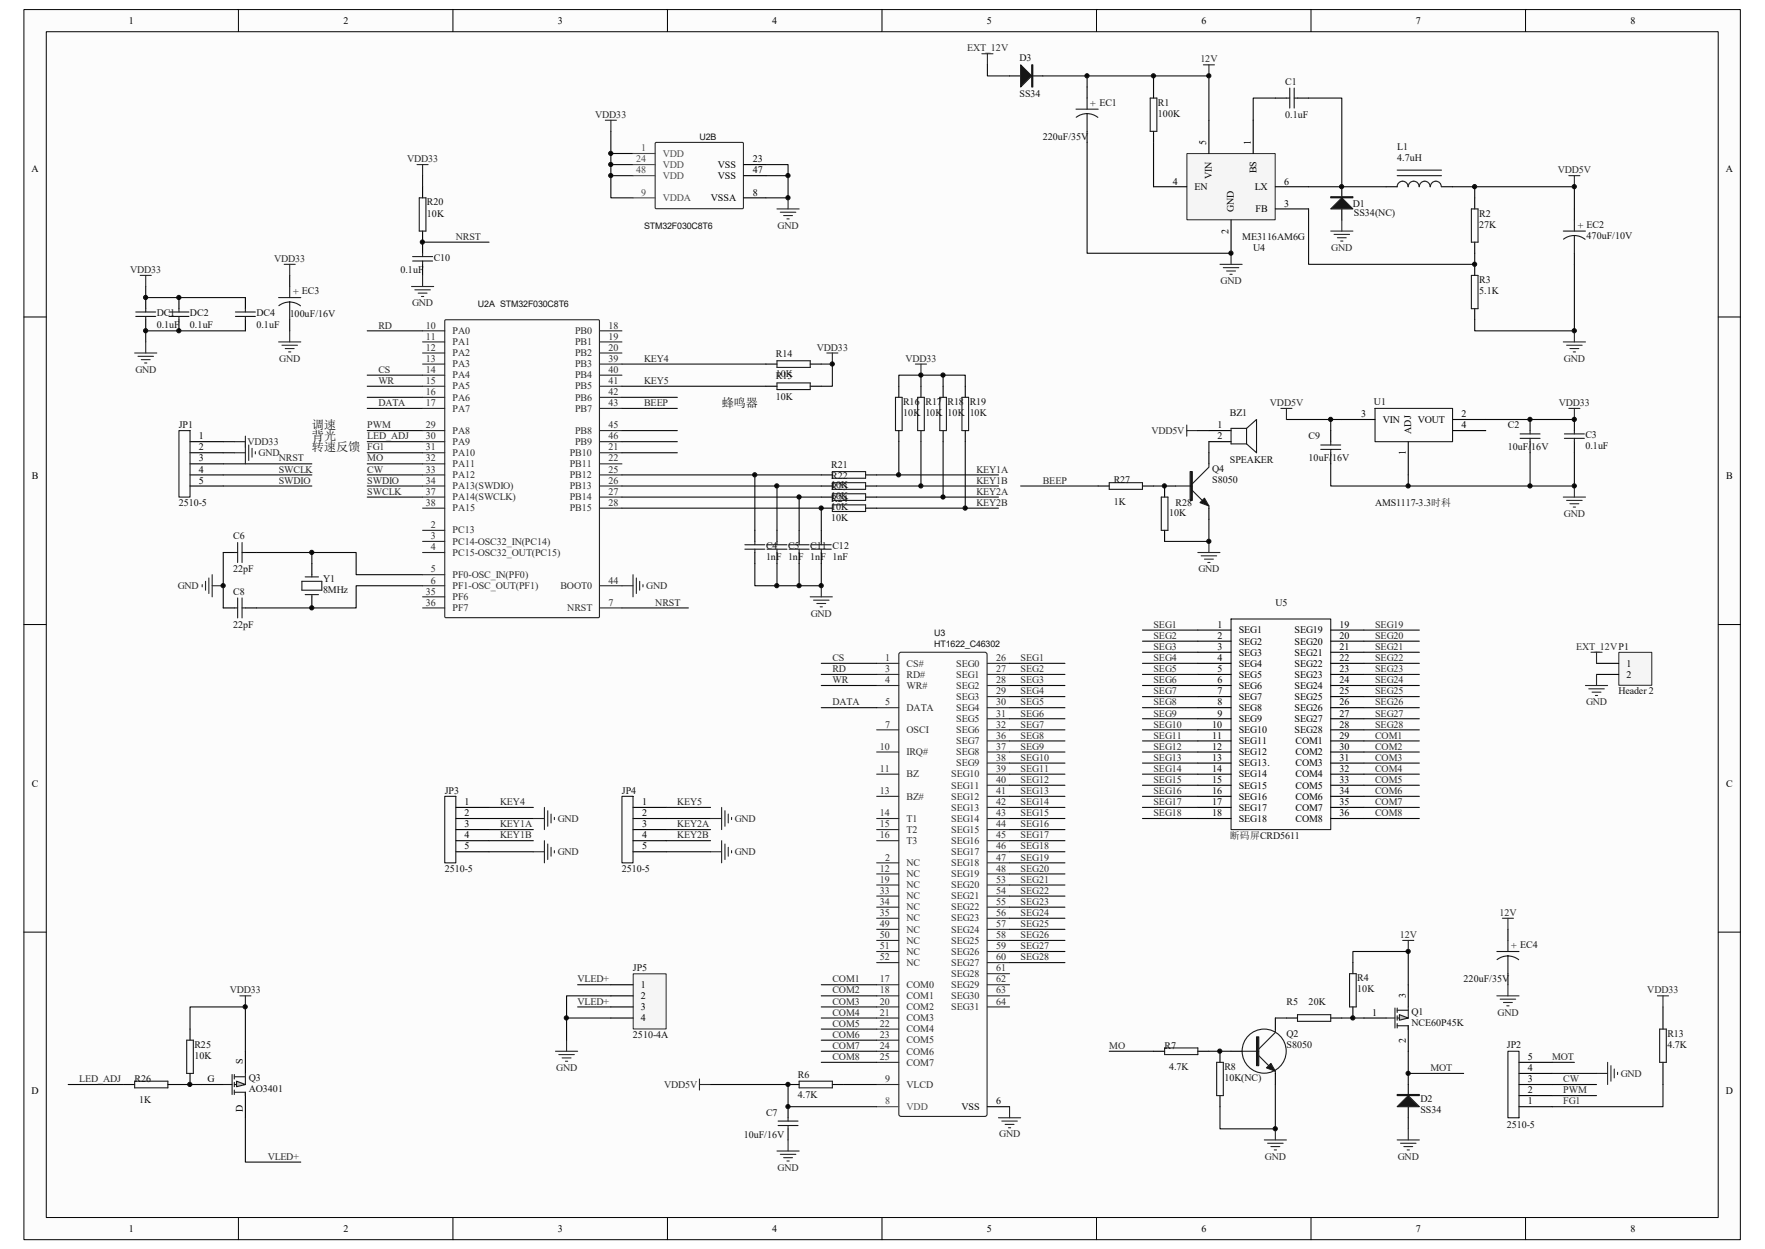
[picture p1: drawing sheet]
<svg xmlns="http://www.w3.org/2000/svg" width="297mm" height="210mm" viewBox="0 0 297 210" stroke-linecap="round" stroke-linejoin="round" font-family="sans-serif">
<path d="M4.1 1.7h288.8v206.7h-288.8z" fill="#fcfcfc"/>
<path d="M4 1.6h288.9v206.8h-288.9z" fill="none" stroke="#000" stroke-width=".17"/>
<path d="M7.8 5.4h281.3v199.3h-281.3z" fill="#fcfcfc"/>
<g fill="none" stroke="#000" stroke-width=".17">
<path d="M7.8 5.3h281.3v199.4h-281.3zM40.1 1.6v3.7M76.2 1.6v3.7M112.3 1.6v3.7M148.4 1.6v3.7M184.5 1.6v3.7M220.6 1.6v3.7M256.7 1.6v3.7M4 53.3h3.7M289.2 53.3h3.7M4 105h3.7M289.2 105h3.7"/>
<path d="M4 156.7h3.7M289.2 156.7h3.7M40.1 204.7v3.7M76.2 204.7v3.7M112.3 204.7v3.7M148.4 204.7v3.7M184.5 204.7v3.7M220.6 204.7v3.7M256.7 204.7v3.7"/>
</g>
<path d="M272.5 109.7h5.5v5.5h-5.5z" fill="#f5f5f5"/>
<path d="M272.4 109.7h5.6v5.5h-5.6z" fill="none" stroke="#262626" stroke-width=".17"/>
<g fill="none" stroke="#000" stroke-width=".19">
<path d="M169.9 12.8h1.9M173.6 12.8h1.9M71.1 31.4v1.9M71.1 38.9v3.7M125.2 27.7h3.7M125.2 29.5h3.7M125.2 33.3h3.7M24.5 50v1.9M24.5 53.8v1.8M30.1 50v1.9M30.1 53.8v1.8M41.3 50v1.9"/>
<path d="M41.3 53.8v1.8M48.7 46.3v1.9M48.7 53.8v1.8M71.1 44.4v1.9M32 74.3h5.6M32 76.1h5.6M32 78h5.6M32 79.9h5.6M223.9 72.4v1.9M223.9 76.1v1.9M225.8 70.5h5.6M237 74.3v5.6"/>
<path d="M244.4 70.5h5.6M244.4 72.4h5.6M257.5 70.5v1.9M257.5 74.3v1.8M264.9 70.5v1.9M264.9 74.3v1.8M32 81.7h5.6M37.6 92.9h1.8M41.3 92.9h1.9M52.5 94.8v1.8M37.6 102.2h1.8M41.3 102.2h1.9"/>
<path d="M52.5 100.4v1.8M268.7 111.5h3.7M268.7 113.4h3.7M255.6 178.6h5.6M255.6 186.1h5.6M255.6 184.2h5.6M255.6 182.4h5.6M255.6 180.5h5.6"/>
</g>
<g fill="none" stroke="#1c1c1c" stroke-width=".19">
<path d="M70.6 33.3h1.1v5.6h-1.1zM22.8 53.2h3.4M22.8 52.5h3.4M24.5 51.9v.6M24.5 53.2v.6M28.4 53.2h3.4M28.4 52.5h3.4M30.1 51.9v.6M30.1 53.2v.6M39.6 53.2h3.4M39.6 52.5h3.4M41.3 51.9v.6"/>
<path d="M41.3 53.2v.6M46.9 50h3.7M48.7 50.8l1.2 .2 .7 .4M48.7 50.8l-.7 .1-1.1 .5M48.7 48.2v1.8M48.7 50.8v3M69.4 43.9h3.4M69.4 43.1h3.4M71.1 42.6v.5M71.1 43.9v.5M30.1 72.4h1.9v11.2h-1.9zM222.3 75.6h3.3"/>
<path d="M222.3 74.8h3.3M223.9 74.3v.5M223.9 75.6v.5M231.4 68.7h13v5.6h-13zM255.8 73.7h3.4M255.8 73h3.4M257.5 72.4v.6M257.5 73.7v.6M263.3 73.7h3.3M263.3 73h3.3M264.9 72.4v.6M264.9 73.7v.6"/>
<path d="M39.4 92.9h.6M40 91.2v3.4M40.7 92.9h.6M40.7 91.2v3.4M50.8 97.7h3.4v1.5h-3.4zM51.4 97h2.2M51.4 100h2.2M52.5 96.6v.4M52.5 100v.4M39.4 102.2h.6M40 100.5v3.4M40.7 100.5v3.4"/>
<path d="M40.7 102.2h.6M253.8 176.8h1.8v11.1h-1.8z"/>
</g>
<g fill="none" stroke="#262626" stroke-width=".19">
<path d="M70.2 27.7h1.8M71.1 27.7v1.8M101.9 20.2h1.8M102.8 20.2v1.9M130.7 35.1h3.8M131.3 35.7h2.6M131.9 36.2h1.5M132.4 36.8h.4M132.6 33.3v1.8M22.7 59.4h3.7M23.2 59.9h2.6M23.6 46.3h1.9"/>
<path d="M24.5 46.3v1.9M24.5 57.5v1.9M46.9 57.5h3.7M47.4 58.1h2.7M47.8 44.4h1.9M48 58.6h1.5M48.6 59.2h.3M48.7 44.4v1.9M48.7 55.6v1.9M69.2 48.2h3.8M69.8 48.7h2.6M70.4 49.3h1.5"/>
<path d="M70.9 49.9h.4M71.1 46.3v1.9M23.8 60.5h1.5M24.3 61h.4M39.4 74.3h1.9M39.4 76.1h1.9M41.3 73.3v4.7M41.9 74.8v2.6M42.4 75.4v1.5M43 75.9v.4M215.5 68.7h1.9M216.5 68.7v1.8"/>
<path d="M264 68.7h1.9M264.9 68.7v1.8M34 98.3v.4M34.6 97.7v1.5M35.1 97.2v2.6M35.7 96.6v3.8M35.7 98.5h1.9M104.7 98.5h1.8M106.5 96.6v3.8M107.1 97.2v2.6M107.6 97.7v1.5M108.2 98.3v.4"/>
<path d="M263.1 83.6h3.7M263.6 84.1h2.6M264.2 84.7h1.5M264.7 85.3h.4M264.9 81.7v1.9"/>
</g>
<g fill="none" stroke="#0e0e0e" stroke-width=".19">
<path d="M71.1 29.5v1.9M102.8 22.1v11.2h3.7M102.8 29.5h3.7M102.8 27.7h3.7M102.8 25.8h3.7M128.9 27.7h3.7v5.6h-3.7M128.9 29.5h3.7M24.5 48.2v1.8h16.8M41.3 55.6h-16.8v1.9M61.8 55.6h9.3M71.1 40.7h11.2M37.6 76.1h1.8"/>
<path d="M37.6 74.3h1.8M37.6 78h14.9M37.6 79.9h14.9M61.8 76.1h9.3M61.8 74.3h9.3M61.8 63.1h9.3M61.8 64.9h9.3M61.8 66.8h9.3M61.8 68.7h9.3M61.8 72.4h9.3M104.7 66.8h9.3M104.7 68.7h9.3"/>
<path d="M216.5 70.5h9.3M223.9 78v3.7h13.1M250 70.5h14.9M257.5 76.1v5.6M264.9 76.1v5.6h-27.9v-1.8M37.6 81.7h14.9M37.6 92.9v9.3M43.2 92.9h16.7v3.7h11.2M52.5 92.9v1.9M61.8 81.7h9.3M61.8 83.6h9.3M71.1 98.5h-11.2v3.7h-16.7"/>
<path d="M104.7 102.2h11.1"/>
</g>
<g fill="none" stroke="#292929" stroke-width=".19">
<path d="M110.3 24h14.7v11h-14.7zM71.1 55.6h3.7M71.1 57.5h3.7M71.1 59.4h3.7M74.9 53.8h25.9v50h-25.9zM100.9 55.6h3.8M100.9 57.5h3.8M100.9 59.4h3.8M71.1 61.2h3.7M71.1 63.1h3.7M71.1 64.9h3.7M71.1 66.8h3.7"/>
<path d="M71.1 68.7h3.7M71.1 72.4h3.7M71.1 74.3h3.7M71.1 76.1h3.7M71.1 78h3.7M71.1 79.9h3.7M100.9 61.2h3.8M100.9 63.1h3.8M100.9 64.9h3.8M100.9 66.8h3.8M100.9 68.7h3.8M100.9 72.4h3.8"/>
<path d="M100.9 74.3h3.8M100.9 76.1h3.8M100.9 78h3.8M100.9 79.9h3.8M71.1 81.7h3.7M71.1 83.6h3.7M71.1 85.4h3.7M71.1 89.2h3.7M71.1 91h3.7M71.1 92.9h3.7M71.1 98.5h3.7M71.1 96.6h3.7"/>
<path d="M100.9 81.7h3.8M100.9 83.6h3.8M100.9 85.4h3.8M100.9 98.5h3.8M71.1 102.2h3.7M71.1 100.4h3.7M100.9 102.2h3.8"/>
</g>
<path d="M106.5 25.8h3.7M106.5 27.7h3.7M106.5 29.5h3.7M106.5 33.3h3.7" fill="none" stroke="#4c4c4c" stroke-width=".19"/>
<g fill="#1c1c1c" stroke="#1c1c1c" stroke-width=".19">
<path d="M171.8 10.9l1.8 1.9-1.8 1.8z"/>
<path d="M173.6 10.9h.2v3.7h-.2z" fill-rule="evenodd"/>
</g>
<path d="M199.8 25.9h14.8v11.1h-14.8z" fill="#f5f5f5"/>
<path d="M199.7 25.8h14.9v11.2h-14.9z" fill="none" stroke="#262626" stroke-width=".17"/>
<g fill="none" stroke="#000" stroke-width=".19">
<path d="M182.9 14.6v1.9M194.1 14.6v1.9M214.6 16.5h1.9M218.3 16.5h1.9M182.9 22.1v1.8M194.1 31.4h5.6M194.1 22.1v1.8M203.4 20.2v5.6M207.2 37v5.6M210.9 20.2v5.6M214.6 31.4h5.6M214.6 35.1h5.6"/>
<path d="M225.8 31.4v1.9M225.8 35.1v1.9M233.3 31.4h1.8M242.6 31.4h1.8M248.2 33.3v1.8M264.9 35.1v1.9M248.2 40.7v1.9M248.2 44.4v1.9M248.2 51.9v1.9M264.9 42.6v1.8M128.9 61.2h1.8M128.9 64.9h1.8"/>
<path d="M136.3 61.2h1.9M136.3 64.9h1.9M138.2 79.9h1.9M145.7 79.9h1.8M151.3 64.9v1.9M151.3 72.4v1.9M155 64.9v1.9M155 72.4v1.9M158.7 64.9v1.9M158.7 72.4v1.9M162.4 64.9v1.9M162.4 72.4v1.9"/>
<path d="M127 89.2v1.8M127 92.9v1.9M130.7 89.2v1.8M130.7 92.9v1.9M134.5 89.2v1.8M134.5 92.9v1.9M138.2 81.7h1.9M138.2 83.6h1.9M138.2 85.4h1.9M138.2 89.2v1.8M138.2 92.9v1.9M145.7 81.7h1.8"/>
<path d="M145.7 83.6h1.8M145.7 85.4h1.8M201.6 105.9h5.6M201.6 107.8h5.6M201.6 109.7h5.6M201.6 111.5h5.6M201.6 113.4h5.6M201.6 115.3h5.6M201.6 117.1h5.6M201.6 119h5.6M223.9 105.9h5.6M223.9 107.8h5.6"/>
<path d="M223.9 109.7h5.6M223.9 111.5h5.6M223.9 113.4h5.6M223.9 115.3h5.6M223.9 117.1h5.6M223.9 119h5.6M76.7 135.8h5.6M76.7 137.6h5.6M76.7 139.5h5.6M106.5 135.8h5.6M106.5 137.6h5.6M106.5 139.5h5.6"/>
<path d="M201.6 120.9h5.6M201.6 122.7h5.6M201.6 124.6h5.6M201.6 126.4h5.6M201.6 128.3h5.6M201.6 130.2h5.6M201.6 132h5.6M201.6 133.9h5.6M201.6 135.8h5.6M201.6 137.6h5.6M223.9 120.9h5.6M223.9 122.7h5.6"/>
<path d="M223.9 124.6h5.6M223.9 126.4h5.6M223.9 128.3h5.6M223.9 130.2h5.6M223.9 132h5.6M223.9 133.9h5.6M223.9 135.8h5.6M223.9 137.6h5.6M76.7 141.4h5.6M76.7 143.2h5.6M106.5 141.4h5.6M106.5 143.2h5.6"/>
<path d="M32 173v1.9M41.3 176.8v3.7M194.1 176.8h1.9M201.6 176.8h1.8M205.3 176.8v1.8M207.2 176.8h1.8M214.6 171.2v1.8M216.5 171.2h1.8M223.9 171.2h1.9M227.7 161.9v1.8M227.7 169.3v1.9M279.8 169.3v3.7"/>
<path d="M279.8 178.6v3.8M20.8 182.4h1.9M28.2 182.4h1.9M32 180.5v1.9M33.8 182.4h3.8M41.3 184.2v3.7M132.6 182.4h1.9M132.6 186.1v1.8M132.6 189.8v1.9M140.1 182.4h1.8M166.2 186.1h3.7M205.3 184.2v1.9"/>
<path d="M214.6 180.5v1.9M237 182.4v1.8M237 186.1v1.8"/>
</g>
<g fill="none" stroke="#1c1c1c" stroke-width=".19">
<path d="M181.1 18.4h3.7M182.9 19.1l1.2 .2 .6 .4M182.9 19.1l-.8 .1-1 .5M182.9 16.5v1.9M182.9 19.1v3M193.6 16.5h1.1v5.6h-1.1zM216.5 16.5h.5M217 14.8v3.4M217.8 16.5h.5M217.8 14.8v3.4M235.1 29.5h7.5M235.1 28.6h7.5"/>
<path d="M235.1 31.4a.92 .92 0 0 1 .9-.9 .92 .92 0 0 1 .9 .9M237 31.4a.91 .91 0 0 1 .9-.9 .91 .91 0 0 1 .9 .9M238.8 31.4a.91 .91 0 0 1 .9-.9 .91 .91 0 0 1 1 .9M240.7 31.4a.92 .92 0 0 1 .9-.9 .92 .92 0 0 1 .9 .9M247.6 35.1h1.1v5.6h-1.1zM263.1 38.9h3.7M264.9 37v1.9M264.9 39.6v3M247.6 46.3h1.1v5.6h-1.1zM263.1 40.2l1-.5 .8-.1 1.2 .2 .6 .4M130.7 60.7h5.6v1.1h-5.6zM130.7 64.4h5.6v1.1h-5.6z"/>
<path d="M140.1 79.3h5.6v1.1h-5.6zM150.7 66.8h1.1v5.6h-1.1zM154.4 66.8h1.1v5.6h-1.1zM158.1 66.8h1.2v5.6h-1.2zM161.9 66.8h1.1v5.6h-1.1zM125.3 92.3h3.4M125.3 91.6h3.4M127 91v.6M127 92.3v.6M129.1 92.3h3.3M129.1 91.6h3.3M130.7 91v.6"/>
<path d="M130.7 92.3v.6M132.8 92.3h3.4M132.8 91.6h3.4M134.5 91v.6M134.5 92.3v.6M136.5 92.3h3.4M136.5 91.6h3.4M138.2 91v.6M138.2 92.3v.6M140.1 81.2h5.6v1.1h-5.6zM140.1 83h5.6v1.1h-5.6zM140.1 84.9h5.6v1.1h-5.6z"/>
<path d="M207.2 104.1h16.7v35.4h-16.7zM74.8 133.9h1.9v11.2h-1.9zM104.7 133.9h1.8v11.2h-1.8zM31.4 174.9h1.1v5.6h-1.1zM196 176.2h5.6v1.1h-5.6zM204.7 178.6h1.2v5.6h-1.2zM209 176.8h2.8M211.8 177.5l1.7 1.7M214.6 173v.6l-2.8 2.8M218.3 170.6h5.6v1.1h-5.6zM227.1 163.7h1.1v5.6h-1.1zM279.3 173h1.1v5.6h-1.1z"/>
<path d="M22.7 181.8h5.5v1.1h-5.5zM37.6 182.4h1.5M39.1 180.7v3.3M39.4 183.7h1.9v.5M39.4 181.1h1.9M39.4 180.7v.7M39.4 182v.7M39.4 183.3v.7M41.3 180.5v1.9h-1.9M130.9 189.3h3.4M130.9 188.5h3.4M132.6 187.9v.6"/>
<path d="M132.6 189.3v.5M134.5 181.8h5.6v1.1h-5.6zM214.6 180.1v.4"/>
<circle cx="212.7" cy="176.7" r="3.7"/>
</g>
<g fill="none" stroke="#0e0e0e" stroke-width=".19">
<path d="M166.2 10.9v1.9h3.7M175.5 12.8h7.4v1.8M182.9 12.8h20.5v7.4M194.1 12.8v1.8M214.6 16.5h-3.7v3.7M220.2 16.5h5.6v14.9M182.9 23.9v18.7h24.3M194.1 23.9v7.5M220.2 35.1v9.3h28v-1.8M220.2 31.4h13.1M244.4 31.4h3.8v1.9M248.2 31.4h16.7v3.7"/>
<path d="M264.9 44.4v11.2h-16.7v-1.8M104.7 72.4h9.3M104.7 74.3h9.3M104.7 79.9h33.5M104.7 61.2h24.2M104.7 64.9h24.2M127 79.9v9.3M138.2 61.2h1.9v3.7h-1.9M147.5 79.9h20.5M151.3 64.9v-1.8h11.1v1.8M151.3 74.3v5.6M155 63.1v1.8"/>
<path d="M155 74.3v7.4M158.7 63.1v1.8M158.7 74.3v9.3M162.4 74.3v11.1M223.9 70.5v1.9M104.7 85.4h33.5v3.8M104.7 81.7h33.5M104.7 83.6h33.5M127 94.8v3.7h11.2v-3.7M130.7 81.7v7.5M130.7 94.8v3.7M134.5 83.6v5.6"/>
<path d="M134.5 94.8v3.7M147.5 81.7h20.5M147.5 83.6h20.5M147.5 85.4h20.5M138.2 111.5h9.3M138.2 113.4h9.3M138.2 115.3h9.3M138.2 119h9.3M169.9 111.5h9.3M169.9 113.4h9.3M169.9 115.3h9.3M169.9 117.1h9.3"/>
<path d="M169.9 119h9.3M192.3 105.9h9.3M192.3 107.8h9.3M192.3 109.7h9.3M192.3 111.5h9.3M192.3 113.4h9.3M192.3 115.3h9.3M192.3 117.1h9.3M192.3 119h9.3M229.5 105.9h9.3M229.5 107.8h9.3M229.5 109.7h9.3"/>
<path d="M229.5 111.5h9.3M229.5 113.4h9.3M229.5 115.3h9.3M229.5 117.1h9.3M229.5 119h9.3M82.3 135.8h7.4M82.3 137.6h7.4M82.3 139.5h7.4M112.1 135.8h7.5M112.1 137.6h7.5M112.1 139.5h7.5M169.9 120.9h9.3"/>
<path d="M169.9 122.7h9.3M169.9 124.6h9.3M169.9 126.4h9.3M169.9 128.3h9.3M169.9 130.2h9.3M169.9 132h9.3M169.9 133.9h9.3M169.9 135.8h9.3M169.9 137.6h9.3M169.9 139.5h9.3M192.3 120.9h9.3M192.3 122.7h9.3"/>
<path d="M192.3 124.6h9.3M192.3 126.4h9.3M192.3 128.3h9.3M192.3 130.2h9.3M192.3 132h9.3M192.3 133.9h9.3M192.3 135.8h9.3M192.3 137.6h9.3M229.5 120.9h9.3M229.5 122.7h9.3M229.5 124.6h9.3M229.5 126.4h9.3"/>
<path d="M229.5 128.3h9.3M229.5 130.2h9.3M229.5 132h9.3M229.5 133.9h9.3M229.5 135.8h9.3M229.5 137.6h9.3M82.3 141.4h7.4M82.3 143.2h7.4M112.1 141.4h7.5M112.1 143.2h7.5M169.9 141.4h9.3M169.9 143.2h9.3"/>
<path d="M169.9 145.1h9.3M169.9 146.9h9.3M169.9 148.8h9.3M169.9 150.7h9.3M169.9 152.5h9.3M169.9 154.4h9.3M169.9 156.3h9.3M169.9 158.1h9.3M169.9 160h9.3M32 173v-3.7h9.3v7.5M138.2 178.6h9.3M138.2 165.6h9.3"/>
<path d="M138.2 167.4h9.3M138.2 169.3h9.3M138.2 171.2h9.3M138.2 173h9.3M138.2 174.9h9.3M138.2 176.8h9.3M169.9 161.9h9.3M186.7 176.8h7.4M203.4 176.8h3.8M214.6 171.2h1.9M225.8 171.2h3.7M237 176.8v5.6"/>
<path d="M261.2 178.6h3.7M11.5 182.4h9.3M30.1 182.4h3.7M41.3 187.9v7.5h9.3M119.6 182.4h13v3.7h14.9M141.9 182.4h5.6M214.6 182.4v7.4h-9.3v-3.7M237 180.5h9.3M237 187.9v1.9M261.2 180.5h7.5M261.2 182.4h7.5M261.2 184.2h7.5"/>
<path d="M279.8 182.4v3.7h-18.6"/>
</g>
<g fill="#1c1c1c" stroke="#1c1c1c" stroke-width=".19">
<path d="M223.9 35.1l1.9-1.8 1.9 1.8z"/>
<path d="M213.9 178.8l.7 1.3-1.5-.5z"/>
<path d="M235.1 186.1l1.9-1.9 1.8 1.9z"/>
<path d="M223.9 33.1h3.8v.2h-3.8z" fill-rule="evenodd"/>
<path d="M211.4 174.3h.4v4.9h-.4z" fill-rule="evenodd"/>
<path d="M235.1 184h3.7v.2h-3.7z" fill-rule="evenodd"/>
</g>
<g fill="none" stroke="#262626" stroke-width=".19">
<path d="M165.2 9h1.9M166.2 9v1.9M202.5 10.9h1.9M203.4 10.9v1.9M223.9 38.9h3.8M224.5 39.4h2.6M225.1 40h1.4M225.8 37v1.9M264 29.5h1.9M264.9 29.5v1.9M139.1 59.4h1.9M140.1 59.4v1.8"/>
<path d="M205.3 44.4h3.7M205.9 45h2.6M206.4 45.6h1.5M207 46.1h.3M207.2 42.6v1.8M225.6 40.5h.4M263.1 57.5h3.7M263.6 58.1h2.6M264.2 58.6h1.5M264.7 59.2h.4M264.9 55.6v1.9M154 61.2h1.9"/>
<path d="M155 61.2v1.9M138.2 98.5v1.9M136.3 100.4h3.8M136.9 100.9h2.6M137.5 101.5h1.5M138 102h.4M266.8 115.3h3.7M267.4 115.8h2.6M267.7 109.7h1.9M267.9 116.4h1.5M268.5 116.9h.3M268.7 109.7v1.8"/>
<path d="M268.7 113.4v1.9M89.7 137.6h1.9M91.6 135.8v3.7M92.2 136.3v2.6M92.7 136.9v1.5M93.3 137.4v.4M119.6 137.6h1.8M121.4 135.8v3.7M122 136.3v2.6M122.5 136.9v1.5M123.1 137.4v.4M89.7 143.2h1.9"/>
<path d="M91.6 141.4v3.7M92.2 141.9v2.6M92.7 142.5v1.5M93.3 143v.4M119.6 143.2h1.8M121.4 141.4v3.7M122 141.9v2.6M122.5 142.5v1.5M123.1 143v.4M236 158.1h1.9M237 158.1v1.9M40.4 167.4h1.8"/>
<path d="M41.3 167.4v1.9M270.5 178.6v3.8M271.1 179.2v2.6M271.6 179.7v1.5M278.9 167.4h1.9M279.8 167.4v1.9M117.7 181.4v1.9M117.7 182.4h1.9M130.7 193.5h3.8M131.3 194.1h2.6M131.9 194.7h1.5M132.4 195.2h.4"/>
<path d="M132.6 191.7v1.8M168 187.9h3.8M168.6 188.5h2.6M169.1 189.1h1.5M169.7 189.6h.4M169.9 186.1v1.8M212.8 191.7h3.7M213.3 192.2h2.6M213.9 192.8h1.5M214.4 193.4h.4M214.6 189.8v1.9M235.1 191.7h3.7"/>
<path d="M235.7 192.2h2.6M236.2 192.8h1.5M236.8 193.4h.4M237 189.8v1.9M268.7 180.5h1.8M272.2 180.3v.4"/>
</g>
<g fill="none" stroke="#292929" stroke-width=".19">
<path d="M147.5 111.5h3.8M147.5 113.4h3.8M147.5 115.3h3.8M147.5 119h3.8M151.4 109.7h14.3h.2l.2 .3v77.4l-.2 .3h-.2h-14.1h-.2l-.1-.3v-77.4zM166.2 111.5h3.7M166.2 113.4h3.7M166.2 115.3h3.7M166.2 119h3.7M166.2 117.1h3.7M147.5 122.7h3.8M147.5 126.4h3.8"/>
<path d="M147.5 130.2h3.8M147.5 133.9h3.8M147.5 137.6h3.8M147.5 139.5h3.8M166.2 122.7h3.7M166.2 126.4h3.7M166.2 130.2h3.7M166.2 133.9h3.7M166.2 137.6h3.7M166.2 139.5h3.7M166.2 120.9h3.7M166.2 124.6h3.7"/>
<path d="M166.2 128.3h3.7M166.2 132h3.7M166.2 135.8h3.7M147.5 145.1h3.8M147.5 146.9h3.8M147.5 141.4h3.8M147.5 148.8h3.8M147.5 150.7h3.8M147.5 152.5h3.8M147.5 154.4h3.8M147.5 156.3h3.8M147.5 158.1h3.8"/>
<path d="M147.5 160h3.8M166.2 145.1h3.7M166.2 146.9h3.7M166.2 141.4h3.7M166.2 148.8h3.7M166.2 150.7h3.7M166.2 152.5h3.7M166.2 154.4h3.7M166.2 143.2h3.7M166.2 156.3h3.7M166.2 158.1h3.7M166.2 160h3.7"/>
<path d="M147.5 165.6h3.8M147.5 167.4h3.8M147.5 169.3h3.8M147.5 171.2h3.8M147.5 173h3.8M147.5 174.9h3.8M147.5 176.8h3.8M147.5 178.6h3.8M147.5 161.9h3.8M166.2 165.6h3.7M166.2 167.4h3.7M166.2 169.3h3.7"/>
<path d="M166.2 161.9h3.7M166.2 163.7h3.7M147.5 182.4h3.8"/>
</g>
<path d="M147.5 186.1h3.8" fill="none" stroke="#4c4c4c" stroke-width=".19"/>
<path d="M39.8 181.8l1.5 .6-1.5 .3z" fill="#c0c0c0" stroke="#1c1c1c" stroke-width=".19"/>
<path d="M93.5 176.8h3.7M94 177.3h2.6M94.6 177.9h1.5M95.2 178.4h.3M95.3 174.9v1.9" fill="none" stroke="#262626" stroke-width=".19"/>
<path d="M106.6 163.8h5.5v9.2h-5.5z" fill="#f5f5f5"/>
<path d="M106.6 163.7h5.5v9.3h-5.5z" fill="none" stroke="#262626" stroke-width=".17"/>
<g fill="none" stroke="#000" stroke-width=".19">
<path d="M203.4 72.4h3.8M203.4 74.3h3.8M203.4 76.1v1.9M184.8 81.7h1.9M192.3 81.7h1.8M196 89.2v1.8M197.8 81.7h-1.8v1.9M203.4 85.4v1.9M102.8 165.6h3.7M102.8 167.4h3.7M102.8 169.3h3.7M102.8 171.2h3.7"/>
<path d="M229.5 171.2h3.8M237 165.6v3.7M237 173v3.8"/>
</g>
<path d="M61.8 79.9h9.3M61.8 78h9.3M104.7 76.1h9.3M201.6 72.4h1.8M203.4 74.3v1.8M171.8 81.7h13M194.1 81.7h1.9M203.4 87.3v3.7h-7.4M97.2 165.6h5.6M97.2 169.3h5.6M102.8 167.4h-7.5v3.8M102.8 171.2h-7.5v3.7" fill="none" stroke="#0e0e0e" stroke-width=".19"/>
<g fill="none" stroke="#1c1c1c" stroke-width=".19">
<path d="M203.4 78v.6l-2.8 2.7M209.8 72l1.6-1.5v5.6l-1.6-1.5M209.8 72v2.6M209.8 72h-2.6v2.6h2.6M186.7 81.2h5.6v1.1h-5.6zM195.4 83.6h1.1v5.6h-1.1zM197.8 81.7h2.8M200.6 82.5l1.7 1.6M203.4 85.1v.3M233.3 171.2h1.4M234.7 169.5v3.4M235.1 172.5h1.9v.5"/>
<path d="M235.1 169.9h1.9M235.1 169.5v.7M235.1 170.8v.7M235.1 172.1v.8M237 169.3v1.9h-1.9"/>
</g>
<path d="M199.7 71.5v1.8M199.7 72.4h1.9M201.6 92.9h3.7M202.1 93.5h2.6M202.7 94h1.5M203.2 94.6h.4M203.4 91v1.9" fill="none" stroke="#262626" stroke-width=".19"/>
<g fill="#1c1c1c" stroke="#1c1c1c" stroke-width=".19">
<path d="M201.9 84.5l.8-.7 .7 1.3z"/>
<path d="M200.3 79.3h.3v4.8h-.3z" fill-rule="evenodd"/>
</g>
<path d="M235.5 170.6l1.5 .6-1.5 .3z" fill="#c0c0c0" stroke="#1c1c1c" stroke-width=".19"/>
<path d="M227.7 161.9v-1.9h9.3v5.6" fill="none" stroke="#0e0e0e" stroke-width=".19"/>
<path d="M253.8 156.3v1.8M253.8 163.7v1.9" fill="none" stroke="#000" stroke-width=".19"/>
<path d="M251.9 160h3.7M253.8 158.1v1.9M253.8 160.7l1.1 .3 .7 .4M253.8 160.7l-.8 .1-1.1 .6M253.8 160.7v3" fill="none" stroke="#1c1c1c" stroke-width=".19"/>
<path d="M252.8 154.4h1.9M253.8 154.4v1.9M251.9 167.4h3.7M252.4 168h2.7M253 168.6h1.5M253.6 169.1h.3M253.8 165.6v1.8" fill="none" stroke="#262626" stroke-width=".19"/>
<g fill="#0e0e0e" stroke="#0e0e0e" stroke-width=".17">
<circle cx="24.5" cy="55.6" r=".35"/>
<circle cx="24.5" cy="50" r=".35"/>
<circle cx="30.1" cy="55.6" r=".35"/>
<circle cx="30.1" cy="50" r=".35"/>
<circle cx="31.9" cy="182.3" r=".35"/>
<circle cx="37.5" cy="98.5" r=".35"/>
<circle cx="41.3" cy="169.3" r=".35"/>
<circle cx="52.5" cy="102.2" r=".35"/>
<circle cx="52.5" cy="92.9" r=".35"/>
<circle cx="71.1" cy="40.7" r=".35"/>
<circle cx="95.3" cy="171.2" r=".35"/>
<circle cx="102.8" cy="29.5" r=".35"/>
<circle cx="102.8" cy="27.7" r=".35"/>
<circle cx="102.8" cy="25.8" r=".35"/>
<circle cx="127" cy="79.8" r=".35"/>
<circle cx="130.7" cy="98.5" r=".35"/>
<circle cx="130.7" cy="81.7" r=".35"/>
<circle cx="132.6" cy="186.1" r=".35"/>
<circle cx="132.6" cy="182.3" r=".35"/>
<circle cx="132.6" cy="33.2" r=".35"/>
<circle cx="132.6" cy="29.5" r=".35"/>
<circle cx="134.5" cy="98.5" r=".35"/>
<circle cx="134.5" cy="83.6" r=".35"/>
<circle cx="138.2" cy="98.5" r=".35"/>
<circle cx="138.2" cy="85.4" r=".35"/>
<circle cx="140" cy="61.2" r=".35"/>
<circle cx="151.2" cy="79.8" r=".35"/>
<circle cx="155" cy="81.7" r=".35"/>
<circle cx="155" cy="63.1" r=".35"/>
<circle cx="158.7" cy="83.6" r=".35"/>
<circle cx="158.7" cy="63.1" r=".35"/>
<circle cx="162.4" cy="85.4" r=".35"/>
<circle cx="182.9" cy="12.7" r=".35"/>
<circle cx="194.1" cy="12.7" r=".35"/>
<circle cx="195.9" cy="81.7" r=".35"/>
<circle cx="203.4" cy="91" r=".35"/>
<circle cx="203.4" cy="12.7" r=".35"/>
<circle cx="205.3" cy="176.7" r=".35"/>
<circle cx="207.1" cy="42.6" r=".35"/>
<circle cx="214.6" cy="189.8" r=".35"/>
<circle cx="223.9" cy="70.5" r=".35"/>
<circle cx="225.8" cy="31.4" r=".35"/>
<circle cx="227.6" cy="171.2" r=".35"/>
<circle cx="237" cy="180.5" r=".35"/>
<circle cx="237" cy="160" r=".35"/>
<circle cx="237" cy="81.7" r=".35"/>
<circle cx="248.1" cy="44.4" r=".35"/>
<circle cx="248.1" cy="31.4" r=".35"/>
<circle cx="257.5" cy="81.7" r=".35"/>
<circle cx="257.5" cy="70.5" r=".35"/>
<circle cx="264.9" cy="81.7" r=".35"/>
<circle cx="264.9" cy="70.5" r=".35"/>
<circle cx="264.9" cy="55.6" r=".35"/>
<circle cx="264.9" cy="31.4" r=".35"/>
</g>
<g font-size="2" fill="#0e0e0e">
<text x="121.5" y="68.4">蜂鸣器</text>
<text x="52.5" y="75.9">转速反馈</text>
<text x="52.5" y="72.1">调速</text>
<text x="52.5" y="74">背光</text>
</g>
<g font-size="1.7">
<text x="21.7" y="4">1</text>
<text x="57.8" y="4">2</text>
<text x="93.9" y="4">3</text>
<text x="130" y="4">4</text>
<text x="166.1" y="4">5</text>
<text x="202.2" y="4">6</text>
<text x="238.3" y="4">7</text>
<text x="274.4" y="4">8</text>
<text x="5.3" y="28.9">A</text>
<text x="120.8" y="28.2">VSS</text>
<text x="126.7" y="27.3">23</text>
<text x="126.7" y="29.2">47</text>
<text x="203" y="24.3" transform="rotate(-90 203 24.3)">5</text>
<text x="210.5" y="24.3" transform="rotate(-90 210.5 24.3)">1</text>
<text x="211.4" y="29.2" transform="rotate(-90 211.4 29.2)">BS</text>
<text x="290.4" y="28.9">A</text>
<text x="119.6" y="33.8">VSSA</text>
<text x="120.8" y="30.1">VSS</text>
<text x="126.7" y="32.9">8</text>
<text x="197.4" y="31">4</text>
<text x="201" y="32">EN</text>
<text x="203.9" y="30.1" transform="rotate(-90 203.9 30.1)">VIN</text>
<text x="207.6" y="35.7" transform="rotate(-90 207.6 35.7)">GND</text>
<text x="211.2" y="32">LX</text>
<text x="211.3" y="35.7">FB</text>
<text x="216.1" y="34.8">3</text>
<text x="216.1" y="31">6</text>
<text x="206.7" y="39.3" transform="rotate(-90 206.7 39.3)">2</text>
<text x="229.1" y="70.1">3</text>
<text x="232.7" y="71.1">VIN</text>
<text x="238.6" y="71.1">VOUT</text>
<text x="245.9" y="70.1">2</text>
<text x="33.5" y="73.9">1</text>
<text x="33.5" y="75.7">2</text>
<text x="33.5" y="77.6">3</text>
<text x="204.9" y="72">1</text>
<text x="204.9" y="73.9">2</text>
<text x="236.6" y="76.6" transform="rotate(-90 236.6 76.6)">1</text>
<text x="237.5" y="73" transform="rotate(-90 237.5 73)">ADJ</text>
<text x="245.9" y="72">4</text>
<text x="5.3" y="80.6">B</text>
<text x="33.5" y="79.5">4</text>
<text x="33.5" y="81.3">5</text>
<text x="290.5" y="80.6">B</text>
<text x="204.9" y="105.6">1</text>
<text x="204.9" y="107.4">2</text>
<text x="208.4" y="106.5">SEG1</text>
<text x="217.8" y="106.5">SEG19</text>
<text x="225.4" y="105.6">19</text>
<text x="225.4" y="107.4">20</text>
<text x="204.9" y="109.3">3</text>
<text x="204.9" y="111.2">4</text>
<text x="204.9" y="113">5</text>
<text x="208.4" y="108.4">SEG2</text>
<text x="208.4" y="110.2">SEG3</text>
<text x="208.4" y="112.1">SEG4</text>
<text x="208.4" y="114">SEG5</text>
<text x="217.8" y="108.4">SEG20</text>
<text x="217.8" y="110.2">SEG21</text>
<text x="217.8" y="112.1">SEG22</text>
<text x="217.8" y="114">SEG23</text>
<text x="225.4" y="109.3">21</text>
<text x="225.4" y="111.2">22</text>
<text x="225.4" y="113">23</text>
<text x="273.7" y="112.1">1</text>
<text x="273.7" y="114">2</text>
<text x="204.9" y="114.9">6</text>
<text x="204.9" y="116.8">7</text>
<text x="204.9" y="118.6">8</text>
<text x="208.4" y="115.8">SEG6</text>
<text x="208.4" y="117.7">SEG7</text>
<text x="208.4" y="119.5">SEG8</text>
<text x="217.8" y="115.8">SEG24</text>
<text x="217.8" y="117.7">SEG25</text>
<text x="217.8" y="119.5">SEG26</text>
<text x="225.4" y="114.9">24</text>
<text x="225.4" y="116.8">25</text>
<text x="225.4" y="118.6">26</text>
<text x="204" y="122.3">10</text>
<text x="204" y="124.2">11</text>
<text x="204.9" y="120.5">9</text>
<text x="208.4" y="121.4">SEG9</text>
<text x="208.4" y="123.3">SEG10</text>
<text x="208.4" y="125.1">SEG11</text>
<text x="217.8" y="121.4">SEG27</text>
<text x="217.8" y="123.3">SEG28</text>
<text x="218" y="125.1">COM1</text>
<text x="225.4" y="120.5">27</text>
<text x="225.4" y="122.3">28</text>
<text x="225.4" y="124.2">29</text>
<text x="204" y="126.1">12</text>
<text x="204" y="127.9">13</text>
<text x="204" y="129.8">14</text>
<text x="204" y="131.7">15</text>
<text x="208.4" y="127">SEG12</text>
<text x="208.4" y="128.9">SEG13.</text>
<text x="208.4" y="130.7">SEG14</text>
<text x="218" y="127">COM2</text>
<text x="218" y="128.9">COM3</text>
<text x="218" y="130.7">COM4</text>
<text x="225.4" y="126.1">30</text>
<text x="225.4" y="127.9">31</text>
<text x="225.4" y="129.8">32</text>
<text x="225.4" y="131.7">33</text>
<text x="5.3" y="132.3">C</text>
<text x="78.2" y="135.4">1</text>
<text x="78.2" y="137.2">2</text>
<text x="108" y="135.4">1</text>
<text x="108" y="137.2">2</text>
<text x="204" y="133.5">16</text>
<text x="204" y="135.4">17</text>
<text x="204" y="137.2">18</text>
<text x="208.4" y="132.6">SEG15</text>
<text x="208.4" y="134.5">SEG16</text>
<text x="208.4" y="136.3">SEG17</text>
<text x="218" y="132.6">COM5</text>
<text x="218" y="134.5">COM6</text>
<text x="218" y="136.3">COM7</text>
<text x="225.4" y="133.5">34</text>
<text x="225.4" y="135.4">35</text>
<text x="225.4" y="137.2">36</text>
<text x="290.5" y="132.3">C</text>
<text x="78.2" y="139.1">3</text>
<text x="78.2" y="141">4</text>
<text x="78.2" y="142.8">5</text>
<text x="108" y="139.1">3</text>
<text x="108" y="141">4</text>
<text x="108" y="142.8">5</text>
<text x="208.4" y="138.2">SEG18</text>
<text x="218" y="138.2">COM8</text>
<text x="107.8" y="166.1">1</text>
<text x="107.8" y="168">2</text>
<text x="236.6" y="167.8" transform="rotate(-90 236.6 167.8)">3</text>
<text x="107.8" y="169.8">3</text>
<text x="107.8" y="171.7">4</text>
<text x="230.9" y="170.8">1</text>
<text x="40.9" y="179" transform="rotate(-90 40.9 179)">S</text>
<text x="236.6" y="175.4" transform="rotate(-90 236.6 175.4)">2</text>
<text x="257.1" y="178.3">5</text>
<text x="5.3" y="184">D</text>
<text x="34.9" y="182">G</text>
<text x="167.6" y="185.7">6</text>
<text x="257.1" y="185.7">1</text>
<text x="257.1" y="183.9">2</text>
<text x="257.1" y="182">3</text>
<text x="257.1" y="180.1">4</text>
<text x="290.4" y="184">D</text>
<text x="40.9" y="186.9" transform="rotate(-90 40.9 186.9)">D</text>
<text x="161.8" y="186.6">VSS</text>
<text x="21.7" y="207.1">1</text>
<text x="57.8" y="207.1">2</text>
<text x="93.9" y="207.1">3</text>
<text x="130" y="207.1">4</text>
<text x="166.1" y="207.1">5</text>
<text x="202.2" y="207.1">6</text>
<text x="238.3" y="207.1">7</text>
<text x="274.4" y="207.1">8</text>
</g>
<g font-size="1.7" fill="#262626">
<text x="162.7" y="8.6">EXT_12V</text>
<text x="202" y="10.5">12V</text>
<text x="100.2" y="19.9">VDD33</text>
<text x="68.5" y="27.3">VDD33</text>
<text x="262.1" y="29.2">VDD5V</text>
<text x="76.7" y="40.3">NRST</text>
<text x="130.9" y="38.4">GND</text>
<text x="21.9" y="45.9">VDD33</text>
<text x="46.1" y="44.1">VDD33</text>
<text x="205.4" y="47.8">GND</text>
<text x="224" y="42.2">GND</text>
<text x="69.3" y="51.5">GND</text>
<text x="63.7" y="55.2">RD</text>
<text x="137.5" y="59">VDD33</text>
<text x="22.8" y="62.7">GND</text>
<text x="47" y="60.8">GND</text>
<text x="63.7" y="62.7">CS</text>
<text x="63.7" y="64.6">WR</text>
<text x="108.4" y="60.8">KEY4</text>
<text x="108.4" y="64.6">KEY5</text>
<text x="152.4" y="60.8">VDD33</text>
<text x="263.2" y="60.8">GND</text>
<text x="63.7" y="68.3">DATA</text>
<text x="108.4" y="68.3">BEEP</text>
<text x="213.7" y="68.3">VDD5V</text>
<text x="262.3" y="68.3">VDD33</text>
<text x="41.7" y="74.8">VDD33</text>
<text x="43.5" y="76.7">GND</text>
<text x="46.9" y="77.6">NRST</text>
<text x="61.8" y="72">PWM</text>
<text x="61.8" y="73.9">LED_ADJ</text>
<text x="61.8" y="75.7">FG1</text>
<text x="61.8" y="77.6">MO</text>
<text x="193.8" y="72.9">VDD5V</text>
<text x="46.9" y="79.5">SWCLK</text>
<text x="46.9" y="81.3">SWDIO</text>
<text x="61.8" y="83.2">SWCLK</text>
<text x="61.8" y="81.3">SWDIO</text>
<text x="61.8" y="79.5">CW</text>
<text x="164.3" y="79.5">KEY1A</text>
<text x="164.3" y="81.3">KEY1B</text>
<text x="164.3" y="83.2">KEY2A</text>
<text x="175.5" y="81.3">BEEP</text>
<text x="164.3" y="85">KEY2B</text>
<text x="263.2" y="86.9">GND</text>
<text x="29.9" y="99.1">GND</text>
<text x="108.8" y="99.1">GND</text>
<text x="110.2" y="101.9">NRST</text>
<text x="201.7" y="96.2">GND</text>
<text x="136.4" y="103.7">GND</text>
<text x="194.1" y="105.6">SEG1</text>
<text x="194.1" y="107.4">SEG2</text>
<text x="231.4" y="105.6">SEG19</text>
<text x="231.4" y="107.4">SEG20</text>
<text x="140.1" y="113">RD</text>
<text x="140.1" y="111.2">CS</text>
<text x="171.7" y="111.2">SEG1</text>
<text x="171.7" y="113">SEG2</text>
<text x="194.1" y="109.3">SEG3</text>
<text x="194.1" y="111.2">SEG4</text>
<text x="194.1" y="113">SEG5</text>
<text x="231.4" y="109.3">SEG21</text>
<text x="231.4" y="111.2">SEG22</text>
<text x="231.4" y="113">SEG23</text>
<text x="265.2" y="109.3">EXT_12VP1</text>
<text x="140.1" y="114.9">WR</text>
<text x="140.1" y="118.6">DATA</text>
<text x="171.7" y="114.9">SEG3</text>
<text x="171.7" y="116.8">SEG4</text>
<text x="171.7" y="118.6">SEG5</text>
<text x="194.1" y="114.9">SEG6</text>
<text x="194.1" y="116.8">SEG7</text>
<text x="194.1" y="118.6">SEG8</text>
<text x="231.4" y="114.9">SEG24</text>
<text x="231.4" y="116.8">SEG25</text>
<text x="231.4" y="118.6">SEG26</text>
<text x="266.9" y="118.6">GND</text>
<text x="171.7" y="120.5">SEG6</text>
<text x="171.7" y="122.3">SEG7</text>
<text x="171.7" y="124.2">SEG8</text>
<text x="194.1" y="120.5">SEG9</text>
<text x="194.1" y="122.3">SEG10</text>
<text x="194.1" y="124.2">SEG11</text>
<text x="231.4" y="120.5">SEG27</text>
<text x="231.4" y="122.3">SEG28</text>
<text x="231.4" y="124.2">COM1</text>
<text x="171.7" y="126.1">SEG9</text>
<text x="171.7" y="127.9">SEG10</text>
<text x="171.7" y="129.8">SEG11</text>
<text x="171.7" y="131.7">SEG12</text>
<text x="194.1" y="126.1">SEG12</text>
<text x="194.1" y="127.9">SEG13</text>
<text x="194.1" y="129.8">SEG14</text>
<text x="194.1" y="131.7">SEG15</text>
<text x="231.4" y="126.1">COM2</text>
<text x="231.4" y="127.9">COM3</text>
<text x="231.4" y="129.8">COM4</text>
<text x="231.4" y="131.7">COM5</text>
<text x="84.2" y="135.4">KEY4</text>
<text x="114" y="135.4">KEY5</text>
<text x="171.7" y="133.5">SEG13</text>
<text x="171.7" y="135.4">SEG14</text>
<text x="171.7" y="137.2">SEG15</text>
<text x="194.1" y="133.5">SEG16</text>
<text x="194.1" y="135.4">SEG17</text>
<text x="194.1" y="137.2">SEG18</text>
<text x="231.4" y="133.5">COM6</text>
<text x="231.4" y="135.4">COM7</text>
<text x="231.4" y="137.2">COM8</text>
<text x="84.2" y="139.1">KEY1A</text>
<text x="84.2" y="141">KEY1B</text>
<text x="93.9" y="138.2">GND</text>
<text x="93.9" y="143.8">GND</text>
<text x="114" y="139.1">KEY2A</text>
<text x="114" y="141">KEY2B</text>
<text x="123.7" y="138.2">GND</text>
<text x="123.7" y="143.8">GND</text>
<text x="171.7" y="139.1">SEG16</text>
<text x="171.7" y="141">SEG17</text>
<text x="171.7" y="142.8">SEG18</text>
<text x="171.7" y="144.7">SEG19</text>
<text x="171.7" y="146.6">SEG20</text>
<text x="171.7" y="148.4">SEG21</text>
<text x="171.7" y="150.3">SEG22</text>
<text x="171.7" y="152.1">SEG23</text>
<text x="171.7" y="154">SEG24</text>
<text x="171.7" y="155.9">SEG25</text>
<text x="252.3" y="154">12V</text>
<text x="171.7" y="157.7">SEG26</text>
<text x="171.7" y="159.6">SEG27</text>
<text x="171.7" y="161.5">SEG28</text>
<text x="235.5" y="157.7">12V</text>
<text x="38.7" y="167">VDD33</text>
<text x="97.2" y="165.2">VLED+</text>
<text x="140.1" y="167">COM2</text>
<text x="140.1" y="165.2">COM1</text>
<text x="277.2" y="167">VDD33</text>
<text x="97.2" y="168.9">VLED+</text>
<text x="140.1" y="168.9">COM3</text>
<text x="140.1" y="170.8">COM4</text>
<text x="140.1" y="172.6">COM5</text>
<text x="252" y="170.8">GND</text>
<text x="140.1" y="174.5">COM6</text>
<text x="140.1" y="176.4">COM7</text>
<text x="140.1" y="178.3">COM8</text>
<text x="186.6" y="176.4">MO</text>
<text x="261.2" y="178.3">MOT</text>
<text x="13.3" y="182">LED_ADJ</text>
<text x="93.6" y="180.1">GND</text>
<text x="111.8" y="182.9">VDD5V</text>
<text x="240.7" y="180.1">MOT</text>
<text x="263.1" y="182">CW</text>
<text x="263.1" y="183.9">PWM</text>
<text x="263.1" y="185.7">FG1</text>
<text x="272.8" y="181.1">GND</text>
<text x="168.1" y="191.3">GND</text>
<text x="45" y="195">VLED+</text>
<text x="130.9" y="196.8">GND</text>
<text x="212.9" y="195">GND</text>
<text x="235.2" y="195">GND</text>
</g>
<g font-size="1.7" fill="#0e0e0e">
<text x="171.6" y="10.3">D3</text>
<text x="171.6" y="16.3">SS34</text>
<text x="183.5" y="17.9">+ EC1</text>
<text x="194.9" y="17.8">R1</text>
<text x="216.3" y="14.2">C1</text>
<text x="175.5" y="23.6">220uF/35V</text>
<text x="194.9" y="19.6">100K</text>
<text x="216.3" y="19.9">0.1uF</text>
<text x="235.1" y="25.2">L1</text>
<text x="235.1" y="27.1">4.7uH</text>
<text x="71.8" y="34.5">R20</text>
<text x="227.7" y="34.8">D1</text>
<text x="71.8" y="36.4">10K</text>
<text x="209" y="40.3">ME3116AM6G</text>
<text x="227.8" y="36.2">SS34(NC)</text>
<text x="248.9" y="36.4">R2</text>
<text x="248.9" y="38.3">27K</text>
<text x="265.5" y="38.5">+ EC2</text>
<text x="267" y="40.1">470uF/10V</text>
<text x="67.4" y="45.9">0.1uF</text>
<text x="73" y="43.9">C10</text>
<text x="210.9" y="42.2">U4</text>
<text x="248.9" y="47.6">R3</text>
<text x="26.4" y="53.2">DC1</text>
<text x="32" y="53.2">DC2</text>
<text x="43.2" y="53.2">DC4</text>
<text x="48.8" y="53.4">100uF/16V</text>
<text x="49.3" y="49.7">+ EC3</text>
<text x="248.9" y="49.4">5.1K</text>
<text x="26.4" y="55.1">0.1uF</text>
<text x="32" y="55.1">0.1uF</text>
<text x="43.2" y="55.1">0.1uF</text>
<text x="130.6" y="60.1">R14</text>
<text x="130.6" y="63.5">10K</text>
<text x="130.6" y="63.8">R15</text>
<text x="130.6" y="67.2">10K</text>
<text x="152" y="68.1">R16</text>
<text x="152" y="70">10K</text>
<text x="155.7" y="68.1">R17</text>
<text x="155.7" y="70">10K</text>
<text x="159.5" y="68.1">R18</text>
<text x="159.5" y="70">10K</text>
<text x="163.2" y="68.1">R19</text>
<text x="163.2" y="70">10K</text>
<text x="207" y="70">BZ1</text>
<text x="231.2" y="68.1">U1</text>
<text x="30.1" y="72">JP1</text>
<text x="207" y="77.8">SPEAKER</text>
<text x="220.2" y="73.9">C9</text>
<text x="220.2" y="77.6">10uF/16V</text>
<text x="253.7" y="72">C2</text>
<text x="253.7" y="75.7">10uF/16V</text>
<text x="266.8" y="73.7">C3</text>
<text x="266.8" y="75.6">0.1uF</text>
<text x="139.9" y="80.6">R22</text>
<text x="139.9" y="83.9">10K</text>
<text x="139.9" y="82.5">R23</text>
<text x="139.9" y="78.7">R21</text>
<text x="139.9" y="82.1">10K</text>
<text x="187.4" y="81.2">R27</text>
<text x="204" y="79.3">Q4</text>
<text x="204" y="81.2">S8050</text>
<text x="30.1" y="85">2510-5</text>
<text x="139.9" y="85.8">10K</text>
<text x="139.9" y="84.3">R24</text>
<text x="139.9" y="87.7">10K</text>
<text x="187.4" y="84.9">1K</text>
<text x="196.7" y="86.7">10K</text>
<text x="197.8" y="85">R28</text>
<text x="231.4" y="85">AMS1117-3.3时科</text>
<text x="39.2" y="90.6">C6</text>
<text x="128.9" y="92.3">C4</text>
<text x="128.9" y="94.2">1nF 1nF 1nF 1nF</text>
<text x="132.6" y="92.3">C5</text>
<text x="136.4" y="92.3">C11 C12</text>
<text x="39.2" y="96.2">22pF</text>
<text x="39.2" y="100">C8</text>
<text x="54.4" y="97.9">Y1</text>
<text x="54.4" y="99.8">8MHz</text>
<text x="214.6" y="101.9">U5</text>
<text x="39.2" y="105.6">22pF</text>
<text x="272.4" y="116.8">Header 2</text>
<text x="74.8" y="133.5">JP3</text>
<text x="104.6" y="133.5">JP4</text>
<text x="207" y="141.1">断码屏CRD5611</text>
<text x="74.8" y="146.6">2510-5</text>
<text x="104.6" y="146.6">2510-5</text>
<text x="254.3" y="159.6">+ EC4</text>
<text x="106.5" y="163.3">JP5</text>
<text x="228.4" y="165">R4</text>
<text x="228.4" y="166.9">10K</text>
<text x="246.3" y="165.2">220uF/35V</text>
<text x="216.5" y="168.9">R5</text>
<text x="220.2" y="168.9">20K</text>
<text x="237.5" y="170.6">Q1</text>
<text x="237.5" y="172.5">NCE60P45K</text>
<text x="32.7" y="176.2">R25</text>
<text x="32.7" y="178.1">10K</text>
<text x="106.5" y="174.5">2510-4A</text>
<text x="196" y="176.4">R7</text>
<text x="196.7" y="179.9">4.7K</text>
<text x="206" y="179.9">R8</text>
<text x="216.5" y="174.3">Q2</text>
<text x="216.5" y="176.2">S8050</text>
<text x="253.6" y="176.2">JP2</text>
<text x="280.6" y="174.3">R13</text>
<text x="280.6" y="176.2">4.7K</text>
<text x="22.6" y="182">R26</text>
<text x="23.4" y="185.5">1K</text>
<text x="41.9" y="181.8">Q3</text>
<text x="41.9" y="183.6">AO3401</text>
<text x="134.3" y="181.2">R6</text>
<text x="134.3" y="184.6">4.7K</text>
<text x="206" y="181.8">10K(NC)</text>
<text x="239" y="185.3">D2</text>
<text x="125.2" y="191.3">10uF/16V</text>
<text x="128.9" y="187.6">C7</text>
<text x="239" y="187.2">SS34</text>
<text x="253.6" y="189.6">2510-5</text>
</g>
<g font-size="1.7" fill="#4c4c4c">
<text x="107.1" y="27.3">24</text>
<text x="107.1" y="29.2">48</text>
<text x="107.9" y="25.4">1</text>
<text x="111.5" y="26.4">VDD</text>
<text x="111.5" y="28.2">VDD</text>
<text x="107.9" y="32.9">9</text>
<text x="111.5" y="30.1">VDD</text>
<text x="111.5" y="33.8">VDDA</text>
<text x="148.9" y="185.7">8</text>
<text x="152.6" y="186.6">VDD</text>
</g>
<g font-size="1.7" fill="#292929">
<text x="71.7" y="55.2">10</text>
<text x="71.7" y="57.1">11</text>
<text x="71.7" y="59">12</text>
<text x="76.2" y="56.2">PA0</text>
<text x="76.2" y="58">PA1</text>
<text x="76.2" y="59.9">PA2</text>
<text x="96.8" y="56.2">PB0</text>
<text x="96.8" y="58">PB1</text>
<text x="96.8" y="59.9">PB2</text>
<text x="102.4" y="55.2">18</text>
<text x="102.4" y="57.1">19</text>
<text x="102.4" y="59">20</text>
<text x="71.7" y="60.8">13</text>
<text x="71.7" y="62.7">14</text>
<text x="71.7" y="64.6">15</text>
<text x="76.2" y="61.8">PA3</text>
<text x="76.2" y="63.6">PA4</text>
<text x="76.2" y="65.5">PA5</text>
<text x="96.8" y="61.8">PB3</text>
<text x="96.8" y="63.6">PB4</text>
<text x="96.8" y="65.5">PB5</text>
<text x="102.4" y="60.8">39</text>
<text x="102.4" y="62.7">40</text>
<text x="102.4" y="64.6">41</text>
<text x="71.7" y="66.4">16</text>
<text x="71.7" y="68.3">17</text>
<text x="76.2" y="67.4">PA6</text>
<text x="76.2" y="69.2">PA7</text>
<text x="96.8" y="67.4">PB6</text>
<text x="96.8" y="69.2">PB7</text>
<text x="102.4" y="66.4">42</text>
<text x="102.4" y="68.3">43</text>
<text x="71.7" y="72">29</text>
<text x="71.7" y="73.9">30</text>
<text x="71.7" y="75.7">31</text>
<text x="71.7" y="77.6">32</text>
<text x="76.2" y="72.9">PA8</text>
<text x="76.2" y="74.8">PA9</text>
<text x="76.2" y="76.7">PA10</text>
<text x="95.9" y="76.7">PB10</text>
<text x="96.8" y="72.9">PB8</text>
<text x="96.8" y="74.8">PB9</text>
<text x="102.4" y="72">45</text>
<text x="102.4" y="73.9">46</text>
<text x="102.4" y="75.7">21</text>
<text x="102.4" y="77.6">22</text>
<text x="71.7" y="79.5">33</text>
<text x="71.7" y="81.3">34</text>
<text x="71.7" y="83.2">37</text>
<text x="76.2" y="78.5">PA11</text>
<text x="76.2" y="80.4">PA12</text>
<text x="76.2" y="82.3">PA13(SWDIO)</text>
<text x="95.9" y="78.5">PB11</text>
<text x="95.9" y="80.4">PB12</text>
<text x="95.9" y="82.3">PB13</text>
<text x="102.4" y="79.5">25</text>
<text x="102.4" y="81.3">26</text>
<text x="102.4" y="83.2">27</text>
<text x="71.7" y="85">38</text>
<text x="72.5" y="88.8">2</text>
<text x="76.2" y="84.1">PA14(SWCLK)</text>
<text x="76.2" y="86">PA15</text>
<text x="76.2" y="89.7">PC13</text>
<text x="95.9" y="84.1">PB14</text>
<text x="95.9" y="86">PB15</text>
<text x="102.4" y="85">28</text>
<text x="72.5" y="90.6">3</text>
<text x="72.5" y="92.5">4</text>
<text x="76.2" y="91.6">PC14-OSC32_IN(PC14)</text>
<text x="76.2" y="93.4">PC15-OSC32_OUT(PC15)</text>
<text x="71.7" y="100">35</text>
<text x="71.7" y="101.9">36</text>
<text x="72.5" y="96.2">5</text>
<text x="72.5" y="98.1">6</text>
<text x="76.2" y="97.2">PF0-OSC_IN(PF0)</text>
<text x="76.2" y="99.1">PF1-OSC_OUT(PF1)</text>
<text x="76.2" y="100.9">PF6</text>
<text x="94.3" y="99.1">BOOT0</text>
<text x="102.4" y="98.1">44</text>
<text x="102.4" y="101.9">7</text>
<text x="76.2" y="102.8">PF7</text>
<text x="95.4" y="102.8">NRST</text>
<text x="148.9" y="111.2">1</text>
<text x="148.9" y="113">3</text>
<text x="152.6" y="112.1">CS#</text>
<text x="152.6" y="114">RD#</text>
<text x="160.9" y="112.1">SEG0</text>
<text x="160.9" y="114">SEG1</text>
<text x="167.6" y="111.2">26</text>
<text x="167.6" y="113">27</text>
<text x="148.9" y="114.9">4</text>
<text x="148.9" y="118.6">5</text>
<text x="152.6" y="115.8">WR#</text>
<text x="152.6" y="119.5">DATA</text>
<text x="160.9" y="115.8">SEG2</text>
<text x="160.9" y="117.7">SEG3</text>
<text x="160.9" y="119.5">SEG4</text>
<text x="167.6" y="114.9">28</text>
<text x="167.6" y="116.8">29</text>
<text x="167.6" y="118.6">30</text>
<text x="148.9" y="122.3">7</text>
<text x="152.6" y="123.3">OSCI</text>
<text x="160.9" y="121.4">SEG5</text>
<text x="160.9" y="123.3">SEG6</text>
<text x="160.9" y="125.1">SEG7</text>
<text x="167.6" y="120.5">31</text>
<text x="167.6" y="122.3">32</text>
<text x="167.6" y="124.2">36</text>
<text x="148.1" y="126.1">10</text>
<text x="148.1" y="129.8">11</text>
<text x="152.6" y="127">IRQ#</text>
<text x="152.6" y="130.7">BZ</text>
<text x="160.1" y="130.7">SEG10</text>
<text x="160.9" y="127">SEG8</text>
<text x="160.9" y="128.9">SEG9</text>
<text x="167.6" y="126.1">37</text>
<text x="167.6" y="127.9">38</text>
<text x="167.6" y="129.8">39</text>
<text x="167.6" y="131.7">40</text>
<text x="148.1" y="133.5">13</text>
<text x="148.1" y="137.2">14</text>
<text x="152.6" y="134.5">BZ#</text>
<text x="160.1" y="132.6">SEG11</text>
<text x="160.1" y="134.5">SEG12</text>
<text x="160.1" y="136.3">SEG13</text>
<text x="167.6" y="133.5">41</text>
<text x="167.6" y="135.4">42</text>
<text x="167.6" y="137.2">43</text>
<text x="148.1" y="139.1">15</text>
<text x="148.1" y="141">16</text>
<text x="152.6" y="138.2">T1</text>
<text x="152.6" y="140">T2</text>
<text x="152.6" y="141.9">T3</text>
<text x="160.1" y="138.2">SEG14</text>
<text x="160.1" y="140">SEG15</text>
<text x="160.1" y="141.9">SEG16</text>
<text x="160.1" y="143.8">SEG17</text>
<text x="167.6" y="139.1">44</text>
<text x="167.6" y="141">45</text>
<text x="167.6" y="142.8">46</text>
<text x="148.1" y="146.6">12</text>
<text x="148.1" y="148.4">19</text>
<text x="148.9" y="144.7">2</text>
<text x="152.6" y="145.6">NC</text>
<text x="152.6" y="147.5">NC</text>
<text x="152.6" y="149.4">NC</text>
<text x="160.1" y="145.6">SEG18</text>
<text x="160.1" y="147.5">SEG19</text>
<text x="160.1" y="149.4">SEG20</text>
<text x="167.6" y="144.7">47</text>
<text x="167.6" y="146.6">48</text>
<text x="167.6" y="148.4">53</text>
<text x="148.1" y="150.3">33</text>
<text x="148.1" y="152.1">34</text>
<text x="148.1" y="154">35</text>
<text x="148.1" y="155.9">49</text>
<text x="152.6" y="151.2">NC</text>
<text x="152.6" y="153.1">NC</text>
<text x="152.6" y="154.9">NC</text>
<text x="160.1" y="151.2">SEG21</text>
<text x="160.1" y="153.1">SEG22</text>
<text x="160.1" y="154.9">SEG23</text>
<text x="167.6" y="150.3">54</text>
<text x="167.6" y="152.1">55</text>
<text x="167.6" y="154">56</text>
<text x="167.6" y="155.9">57</text>
<text x="148.1" y="157.7">50</text>
<text x="148.1" y="159.6">51</text>
<text x="148.1" y="161.5">52</text>
<text x="152.6" y="156.8">NC</text>
<text x="152.6" y="158.7">NC</text>
<text x="152.6" y="160.5">NC</text>
<text x="160.1" y="156.8">SEG24</text>
<text x="160.1" y="158.7">SEG25</text>
<text x="160.1" y="160.5">SEG26</text>
<text x="167.6" y="157.7">58</text>
<text x="167.6" y="159.6">59</text>
<text x="167.6" y="161.5">60</text>
<text x="148.1" y="165.2">17</text>
<text x="148.1" y="167">18</text>
<text x="152.6" y="166.1">COM0</text>
<text x="152.6" y="168">COM1</text>
<text x="152.6" y="162.4">NC</text>
<text x="160.1" y="162.4">SEG27</text>
<text x="160.1" y="164.3">SEG28</text>
<text x="160.1" y="166.1">SEG29</text>
<text x="160.1" y="168">SEG30</text>
<text x="167.6" y="163.3">61</text>
<text x="167.6" y="165.2">62</text>
<text x="167.6" y="167">63</text>
<text x="148.1" y="168.9">20</text>
<text x="148.1" y="170.8">21</text>
<text x="148.1" y="172.6">22</text>
<text x="152.6" y="169.8">COM2</text>
<text x="152.6" y="171.7">COM3</text>
<text x="152.6" y="173.6">COM4</text>
<text x="160.1" y="169.8">SEG31</text>
<text x="167.6" y="168.9">64</text>
<text x="148.1" y="174.5">23</text>
<text x="148.1" y="176.4">24</text>
<text x="148.1" y="178.3">25</text>
<text x="152.6" y="175.4">COM5</text>
<text x="152.6" y="177.3">COM6</text>
<text x="152.6" y="179.2">COM7</text>
<text x="148.9" y="182">9</text>
<text x="152.6" y="182.9">VLCD</text>
</g>
<g font-size="1.5" fill="#0e0e0e">
<text x="117.7" y="23.6">U2B</text>
<text x="108.4" y="38.5">STM32F030C8T6</text>
<text x="80.4" y="51.6">U2A STM32F030C8T6</text>
<text x="157.2" y="106.9">U3</text>
<text x="157.2" y="108.8">HT1622_C46302</text>
</g>
</svg>
